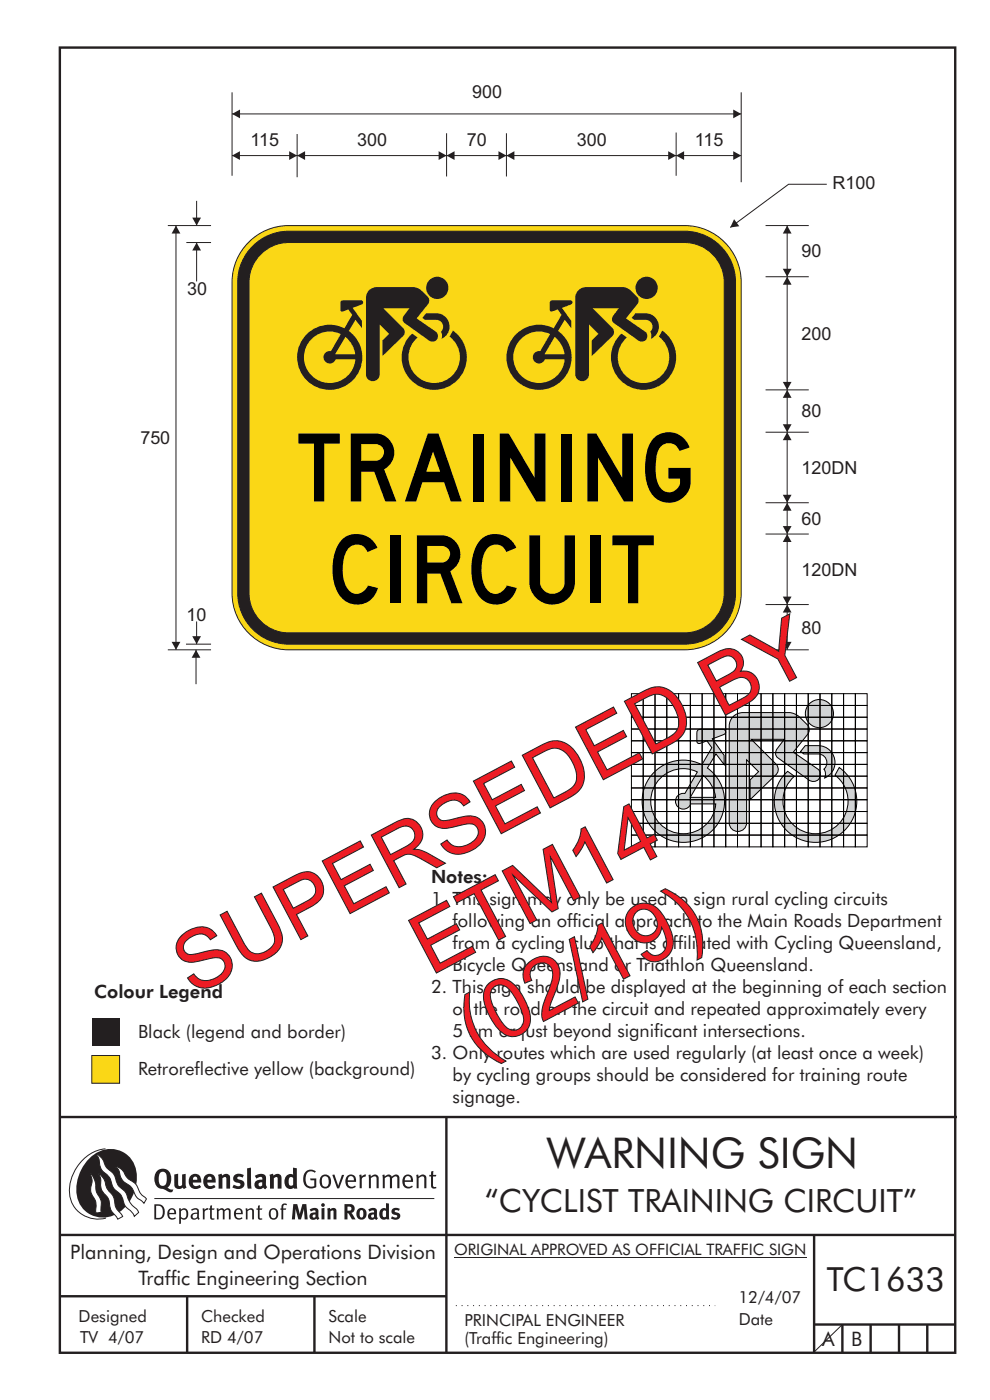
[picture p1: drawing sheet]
<svg xmlns="http://www.w3.org/2000/svg" width="210mm" height="297mm" viewBox="0 0 210 297" stroke-linecap="round" stroke-linejoin="round" font-family="sans-serif">
<g fill="none" stroke="#231f20" stroke-width=".51">
<path d="M12.7 10.1h189.9v276.9h-189.9zM12.7 237h190.3M94.7 236.9v50.1M12.7 262h190M12.7 275h82M39.7 275v12M66.7 275v12M172.7 262v25M172.7 281h30M178.7 281v6M184.7 281v6M190.7 281v6"/>
<path d="M196.7 281v6"/>
</g>
<path d="M96.7 277h55" fill="none" stroke="#231f20" stroke-width=".21" stroke-dasharray=".2 1" stroke-linecap="butt"/>
<path d="M96.3 266.7h74.7" fill="none" stroke="#231f20" stroke-width=".21"/>
<path d="M19.5 223.9h5.9v5.9h-5.9z" fill-rule="evenodd" fill="#ffd520" stroke="#231f20" stroke-width=".21"/>
<g fill="#231f20">
<path d="M19.5 215.9h5.9v5.9h-5.9z" fill-rule="evenodd"/>
<path d="M64.9 248.5a1.61 1.61 0 0 1 2.1 0l-.2 .3a1.17 1.17 0 0 0-1.4-.2 1.17 1.17 0 0 0-.6 1.3 1.42 1.42 0 0 0 1.2 1.8l.7-.1v-1.2h-.8l-.1-.4h1.3v1.8a1.82 1.82 0 0 1-2.2 0 1.82 1.82 0 0 1-.6-2.1l.2-.7z" fill-rule="evenodd"/>
<path d="M68.2 249.4a1.77 1.77 0 0 0 .4 2.7 1.39 1.39 0 0 0 1.4-.5 1.39 1.39 0 0 0 .2-1.5 1.19 1.19 0 0 0-2-.7zM68.5 249.7a.83 .83 0 0 1 1 .1 .83 .83 0 0 1 .2 .9 .75 .75 0 0 1-.6 1.1 .75 .75 0 0 1-.8-.9v-.9z" fill-rule="evenodd"/>
<path d="M70.5 249.2h.4l.8 2.4 .8-2.4h.5l-1.1 2.9h-.4z" fill-rule="evenodd"/>
<path d="M73.6 249.6a1.74 1.74 0 0 0 .5 2.5l.9-.1 .5-.2-.2-.3a.89 .89 0 0 1-1.1 .2 .89 .89 0 0 1-.4-1h1.7a1.15 1.15 0 0 0-.4-1.4 1.15 1.15 0 0 0-1.5 .3zM74 249.7a.67 .67 0 0 1 .8-.1 .67 .67 0 0 1 .3 .8h-1.3z" fill-rule="evenodd"/>
<path d="M76.2 249.3l.4-.1 .1 .4 .5-.4h.5l-.2 .5a.61 .61 0 0 0-.8 .6v1.8h-.4z" fill-rule="evenodd"/>
<path d="M78.1 249.3l.5-.1 .1 .4a.89 .89 0 0 1 .9-.4 .89 .89 0 0 1 .7 .7v2.2h-.4v-2.2l-.1-.2-.3-.1-.8 .3v2.2h-.4z" fill-rule="evenodd"/>
<path d="M81.1 249.3l.4-.1 .1 .4a.83 .83 0 0 1 .8-.4 .83 .83 0 0 1 .7 .4 .86 .86 0 0 1 .9-.4 .86 .86 0 0 1 .7 .7v2.2h-.4l-.1-2.4a.5 .5 0 0 0-.8 .1l-.2 .2v2.1h-.5v-2.3l-.4-.2-.7 .3v2.2h-.4z" fill-rule="evenodd"/>
<path d="M85.7 249.6a1.74 1.74 0 0 0 .5 2.5l.9-.1 .5-.2-.2-.3a.89 .89 0 0 1-1.1 .2 .89 .89 0 0 1-.4-1h1.7a1.15 1.15 0 0 0-.5-1.4 1.15 1.15 0 0 0-1.4 .3zM86 249.7a.67 .67 0 0 1 .9-.1 .67 .67 0 0 1 .3 .8h-1.3z" fill-rule="evenodd"/>
<path d="M88.3 249.3l.4-.1 .1 .4a.89 .89 0 0 1 .9-.4 .89 .89 0 0 1 .7 .7v2.2h-.4v-2.2l-.1-.2-.3-.1-.8 .3v2.2h-.4z" fill-rule="evenodd"/>
<path d="M91.5 248.5l.4-.1v.8h.7l-.2 .4h-.5v2.1l.1 .1h.5l.1 .2a.71 .71 0 0 1-1.2-.5v-1.9h-.3v-.4h.3z" fill-rule="evenodd"/>
<path d="M37 249.2l.8-.2v2a.46 .46 0 0 0 .2 .6 .46 .46 0 0 0 .6-.3v-2.1l.8-.2v2.3l.2 .6-.6 .3-.2-.3a1.03 1.03 0 0 1-1.2 .3 1.03 1.03 0 0 1-.6-1.1z" fill-rule="evenodd"/>
<path d="M40.4 249.4a1.64 1.64 0 0 0 0 2.3 1.64 1.64 0 0 0 2.3 .1l-.4-.5a.78 .78 0 0 1-.9 .3 .78 .78 0 0 1-.5-.7h1.8a1.37 1.37 0 0 0-.6-1.7 1.37 1.37 0 0 0-1.7 .2zM41 249.8a.48 .48 0 0 1 .7-.1 .48 .48 0 0 1 .2 .6h-1z" fill-rule="evenodd"/>
<path d="M43.5 249.4a1.65 1.65 0 0 0-.2 2 1.65 1.65 0 0 0 1.9 .7l.5-.3-.3-.5a.78 .78 0 0 1-.9 .4 .78 .78 0 0 1-.5-.8h1.8a1.37 1.37 0 0 0-.6-1.7 1.37 1.37 0 0 0-1.7 .2zM44.1 249.8a.48 .48 0 0 1 .6-.1 .48 .48 0 0 1 .2 .6h-.9z" fill-rule="evenodd"/>
<path d="M46.3 249.2l.7-.2 .1 .4a.95 .95 0 0 1 1-.3 .95 .95 0 0 1 .7 .8v2.3h-.8v-2.3l-.3-.2-.5 .3v2.2h-.8z" fill-rule="evenodd"/>
<path d="M49.7 249.4a1.73 1.73 0 0 1 2-.1l-.2 .5-.6-.2a.42 .42 0 0 0-.6 .3l.2 .2a1.23 1.23 0 0 1 1.4 1.1 1.47 1.47 0 0 1-2.3 .9l-.3-.2 .3-.6 .7 .3a.47 .47 0 0 0 .7-.3 .87 .87 0 0 0-1-.5l-.4-.2-.1-.4z" fill-rule="evenodd"/>
<path d="M54.1 249.4l.3 .6 .3-.2a.62 .62 0 0 1 .9 .1v.4a1.21 1.21 0 0 0-1.3 .3 1.21 1.21 0 0 0-.2 1.3 1.19 1.19 0 0 0 1.7 0l.5 .4 .4-.5-.3-.3v-1.4a.96 .96 0 0 0-1.3-1.1zM55 250.9l.6-.1v.7a.43 .43 0 0 1-.6 .1 .43 .43 0 0 1 0-.7z" fill-rule="evenodd"/>
<path d="M57.2 249.2l.7-.2 .1 .4a.95 .95 0 0 1 1-.3 .95 .95 0 0 1 .7 .8v2.3h-.8v-2.3l-.3-.2-.5 .3v2.2h-.8z" fill-rule="evenodd"/>
<path d="M62.2 247.7v1.5a1.29 1.29 0 0 0-1.4 .1 1.29 1.29 0 0 0-.5 1.4 1.24 1.24 0 0 0 .5 1.3 1.24 1.24 0 0 0 1.5 0l.1 .2h.7l-.1-4.4zM61.5 249.8l.4-.1 .3 .2v1.4l-.3 .2a.48 .48 0 0 1-.6-.4 1.52 1.52 0 0 1 .2-1.3z" fill-rule="evenodd"/>
<path d="M52.4 247.9l.8-.2 .2 4.5h-.8l-.1-.2z" fill-rule="evenodd"/>
</g>
<path d="M22.4 243.7a9 9 0 0 0-7.4 10.9 6.2 6.2 0 0 0 7.5 3.8M32.7 254.3h59.4" fill="none" stroke="#231f20" stroke-width=".21"/>
<path d="M19.1 245.6a5.7 5.7 0 0 1 6.5-1.4 5.7 5.7 0 0 1 3.4 5.7 8.6 8.6 0 0 1-6.2 8.3 5.7 5.7 0 0 1-6.5-7 9.9 9.9 0 0 1 2.8-5.6z" fill-rule="evenodd" fill="#231f20"/>
<path d="M24.4 247.4a3.1 3.1 0 0 1 2.3 2.1l.8 .8a3.2 3.2 0 0 1 2 2.4l.4 .6 1.2 1-.6 1-.2-.3a3.5 3.5 0 0 1-1.9-2.1 3.8 3.8 0 0 0-2.1-2.2 3.5 3.5 0 0 1-1-2.2zM20.4 244.8a3.4 3.4 0 0 1 1.9 2.4l.7 .9a3.3 3.3 0 0 1 1.7 2.6 4.4 4.4 0 0 0 1.7 2l.3 .3a6.1 6.1 0 0 0 2.5 3.7l.2 .5-.9 .9a6.1 6.1 0 0 0-1.9-2.3l-.4-.7a3.6 3.6 0 0 0-1.9-2.8l-.6-1a3.6 3.6 0 0 0-1.9-2.8 3.7 3.7 0 0 1-.8-2.4zM21 249a3.4 3.4 0 0 1 1.5 2.7l.6 1a3.8 3.8 0 0 1 1.4 3.1l.3 .7 1.2 1.6-1 .5-.5-.7a3.2 3.2 0 0 1-1.3-2.8 4.3 4.3 0 0 0-1.4-2.2 4.7 4.7 0 0 1-.5-3zM19.2 249a5.1 5.1 0 0 1 1.2 3.7l.3 .6a3.1 3.1 0 0 1 .7 3l.1 .9-1.1 .1-.1-.7a3.5 3.5 0 0 0-.9-3.3 3.6 3.6 0 0 1 .1-2.5z" fill-rule="evenodd" fill="#fff" stroke="#231f20" stroke-width=".21"/>
<g fill="#231f20">
<path d="M33.4 248.4a2.51 2.51 0 0 0 .4 3.7l.8 .1a2.78 2.78 0 0 0 2 .7l.2-.6h-.6l-.7-.3a2.56 2.56 0 0 0 0-3.8 1.83 1.83 0 0 0-2.1 .2zM34 248.7a.87 .87 0 0 1 1 .1 .87 .87 0 0 1 .4 .9v.4a1.17 1.17 0 0 1-.9 1.5l-.3-.1a2.38 2.38 0 0 1-.2-2.8z" fill-rule="evenodd"/>
<path d="M33.1 255.8v2.6a1.12 1.12 0 0 0 1.2-.3 1.12 1.12 0 0 0 .2-1.2l-.1-.5-.3-.5zM32.7 255.5h1.1a1.67 1.67 0 0 1 1.2 1.6 1.67 1.67 0 0 1-1.3 1.6h-1zM36.1 256.8l-.2 .5h1.1a.55 .55 0 0 0-.3-.6 .55 .55 0 0 0-.6 .1zM35.8 256.6a.95 .95 0 0 1 1.2-.1 .95 .95 0 0 1 .4 1.1h-1.5a.72 .72 0 0 0 .4 .8 .72 .72 0 0 0 .9-.2l.1 .3a1.15 1.15 0 0 1-1.5 0 1.15 1.15 0 0 1-.2-1.5zM38.4 257v1.1a.7 .7 0 0 0 .9 .2 .7 .7 0 0 0 .2-.9 .61 .61 0 0 0-.4-.7 .61 .61 0 0 0-.7 .3zM38 256.4l.3-.1 .1 .4a.95 .95 0 0 1 1.2-.2 .95 .95 0 0 1 .3 1.2 .92 .92 0 0 1-.5 .9 .92 .92 0 0 1-1-.1v1.1l-.4 .1zM40.9 257.7a.5 .5 0 0 0 .2 .8 .5 .5 0 0 0 .7-.4v-.6zM40.5 256.6a1 1 0 0 1 1.7 .3v1.4l.2 .2-.2 .3-.3-.4a.78 .78 0 0 1-1.4 0 .78 .78 0 0 1 .8-1.1h.5a.58 .58 0 0 0-.3-.7 .58 .58 0 0 0-.7 .2zM43 256.4l.3-.1 .1 .4 .3-.3 .5-.1-.2 .4a.52 .52 0 0 0-.6 .5v1.5h-.4zM44.6 255.8l.4-.1-.1 .7h.6l-.1 .2h-.5v1.5a.35 .35 0 0 0 .6 .3v.3a.57 .57 0 0 1-.6 0 .57 .57 0 0 1-.3-.5v-1.6h-.3v-.2h.3zM45.9 256.4l.4-.1 .1 .4 .2-.2a.64 .64 0 0 1 1 .2 .7 .7 0 0 1 .8-.4 .7 .7 0 0 1 .5 .6v1.8h-.4v-1.7l-.2-.4-.7 .4v1.7h-.3v-1.7a.38 .38 0 0 0-.3-.4 .38 .38 0 0 0-.5 .2l-.1 .2v1.7h-.4zM50.2 256.8l-.2 .5h1.1a.55 .55 0 0 0-.2-.6 .55 .55 0 0 0-.7 .1zM49.9 256.6a.95 .95 0 0 1 1.2-.1 .95 .95 0 0 1 .4 1.1h-1.5a.72 .72 0 0 0 .4 .8 .72 .72 0 0 0 .9-.2l.1 .3a1.15 1.15 0 0 1-1.5 0 1.15 1.15 0 0 1-.2-1.5zM52.1 256.4l.3-.1 .1 .4a.72 .72 0 0 1 .8-.4 .72 .72 0 0 1 .6 .6v1.8h-.4v-1.6a.45 .45 0 0 0-.3-.5 .45 .45 0 0 0-.5 .2l-.2 .2v1.7h-.3zM54.7 255.8l.4-.1v.7h.6l-.1 .2h-.5v1.5a.35 .35 0 0 0 .5 .3v.3a.57 .57 0 0 1-.6 0 .57 .57 0 0 1-.3-.5v-1.6h-.3v-.2h.3zM57.6 256.7l-.2 .8a.65 .65 0 0 0 .3 .8 .65 .65 0 0 0 .8-.2l.1-.1a.93 .93 0 0 0-.7-1.4zM57.3 256.6a1.12 1.12 0 0 1 1.4 0 1.12 1.12 0 0 1 .2 1.5 1.01 1.01 0 0 1-1.2 .6 1.01 1.01 0 0 1-.7-1.2zM59.9 255.5l.5-.2 .5 .1-.2 .3-.3-.1-.3 .2v.6h.6l-.1 .2h-.5v2.1h-.4v-2.1h-.2v-.2h.2zM62.2 255.4l-.3 3.3h.7l.1-2.3 .6 2.3h.5l.7-2.3 .1 2.3h.7l-.3-3.3h-.9l-.5 2.2-.5-2.2zM65.7 256.6l.3 .4a.51 .51 0 0 1 .5-.3 .51 .51 0 0 1 .4 .4v.1a.88 .88 0 0 0-1.1 .3 .88 .88 0 0 0 .2 1.2 .9 .9 0 0 0 1.1-.2l.3 .3 .4-.4-.3-.3v-1a.87 .87 0 0 0-.4-.9 .87 .87 0 0 0-1 .2zM66.4 257.7l.5-.1v.6l-.1 .1h-.3l-.2-.2zM68.2 256.3v2.4h.6v-2.5zM68.1 255.6a.4 .4 0 0 0 .8 0 .4 .4 0 0 0-.8 0zM69.4 256.4l.1 2.3h.6v-1.7a.33 .33 0 0 1 .4-.2 .33 .33 0 0 1 .2 .3v1.6h.7v-1.8a.75 .75 0 0 0-.6-.6 .75 .75 0 0 0-.8 .2v-.3zM73.1 255.4v3.3h.6v-1.4l.3 .3 .7 1.1h.7l-.9-1.4a.94 .94 0 0 0 .7-1 .94 .94 0 0 0-.9-.9zM73.7 256a.51 .51 0 0 1 .7 .1 .51 .51 0 0 1-.1 .7h-.6zM75.9 256.6a1.19 1.19 0 0 0-.1 1.7 1.19 1.19 0 0 0 1.7 0 1.19 1.19 0 0 0 0-1.6 1.19 1.19 0 0 0-1.6-.1zM76.5 256.8l.2-.1a.99 .99 0 0 1 0 1.6 1.06 1.06 0 0 1-.2-1.5zM78.1 256.6l.3 .4a.51 .51 0 0 1 .5-.3 .51 .51 0 0 1 .4 .4v.1a.88 .88 0 0 0-1.1 .3 .88 .88 0 0 0 .2 1.2 .9 .9 0 0 0 1.1-.2l.3 .3 .4-.4-.2-.3v-1a.87 .87 0 0 0-.5-.9 .87 .87 0 0 0-1 .2zM78.9 257.7l.4-.1v.6l-.1 .1h-.3l-.2-.2zM81.9 255.2v1.2a1.2 1.2 0 0 0-1.4 .6 1.2 1.2 0 0 0 .2 1.4l.5 .3 .8-.1v.1h.6l-.1-3.4zM81.4 256.8l.5 .1-.1 1.2a.46 .46 0 0 1-.5 0 .46 .46 0 0 1-.2-.6zM83.3 256.4a.79 .79 0 0 0-.2 1 .79 .79 0 0 0 1 .4 .33 .33 0 0 1 0 .5 .33 .33 0 0 1-.5-.1l-.5-.2-.2 .5a1.15 1.15 0 0 0 1.2 .3 1.15 1.15 0 0 0 .8-1 1.49 1.49 0 0 0-1.2-.8 .4 .4 0 0 1 .3-.3 .4 .4 0 0 1 .4 .1l.2 .1 .2-.4a1.47 1.47 0 0 0-1.5-.1z" fill-rule="evenodd"/>
</g>
<g fill="#d1d3d4" stroke="#000" stroke-width=".21">
<path d="M170.8 158.2a6.4 6.4 0 0 1 4.8 .6 3.6 3.6 0 0 1-.7 6.2l.2-.3a1.72 1.72 0 0 0-.3-1.5 1.83 1.83 0 0 0 .5-2.1 1.83 1.83 0 0 0-1.7-1.1h-3.1l-.7-.6z" fill-rule="evenodd"/>
<path d="M138.8 163.8a8.6 8.6 0 0 1 10.1-1.6l2.1-3.6-1.1-1.5-.9 .4a.76 .76 0 0 1-1.1 0l-.1-1.6a.85 .85 0 0 1 .1-.9 .85 .85 0 0 1 .9-.3h4.6a.57 .57 0 0 1 .4 .9l-2.7 1.1 2.5 3.5v2l-1.7-2.3-1.8 3a8.7 8.7 0 0 1 1.6 12.6 8.7 8.7 0 0 1-12.6 1 8.7 8.7 0 0 1-.3-12.7zM140.4 164.8a6.9 6.9 0 0 0 1.4 11.3 6.9 6.9 0 0 0 10-5.6h-5.3a1.67 1.67 0 0 1-2 1.1 1.67 1.67 0 0 1-1.2-2.1 1.67 1.67 0 0 1 2-1.2l2.6-4.5a6.8 6.8 0 0 0-7.5 1zM149.2 164.5l-2.8 4.7h5.4a7.3 7.3 0 0 0-2.6-4.7z" fill-rule="evenodd"/>
<path d="M166.5 164.2l.6-.6 1.4 1.1a6.9 6.9 0 0 0-.5 10.1 6.9 6.9 0 0 0 10.2-.3 6.9 6.9 0 0 0-1.1-10.1l.9-1.6a8.7 8.7 0 0 1 2 12.5 8.7 8.7 0 0 1-12.5 1.4 8.7 8.7 0 0 1-1-12.5z" fill-rule="evenodd"/>
<path d="M155.7 151.8l1.2-.5 .6-.1h10.3l1.4 .6 2.2 2.1a1.55 1.55 0 0 1-.1 1.9l-3 3.8 5.3 3.6a1.51 1.51 0 0 1 .1 2.1 1.51 1.51 0 0 1-2.1 .2l-6.6-4.7a1.31 1.31 0 0 1-.2-2l1.6-2h-7.1l5.4 5.4a1.57 1.57 0 0 1-.3 2.3l-5.3 5.1v-4.2l1.8-1.7-2.5-2.5v13.3a1.84 1.84 0 0 1-1.9 1.9 1.84 1.84 0 0 1-1.8-1.9v-19.1a3.7 3.7 0 0 1 1-3.6z" fill-rule="evenodd"/>
<circle cx="173.8" cy="151.4" r="2.98"/>
</g>
<g fill="none" stroke="#000" stroke-width=".21">
<path d="M133.9 147.2h2.5v2.5h-2.5zM133.9 149.7h2.5v2.5h-2.5zM133.9 152.2h2.5v2.5h-2.5zM133.9 154.7h2.5v2.5h-2.5zM133.9 157.2h2.5v2.5h-2.5zM133.9 159.7h2.5v2.5h-2.5zM136.4 147.2h2.5v2.5h-2.5zM136.4 149.7h2.5v2.5h-2.5zM136.4 152.2h2.5v2.5h-2.5zM136.4 154.7h2.5v2.5h-2.5zM136.4 157.2h2.5v2.5h-2.5zM136.4 159.7h2.5v2.5h-2.5z"/>
<path d="M138.9 147.2h2.5v2.5h-2.5zM138.9 149.7h2.5v2.5h-2.5zM138.9 152.2h2.5v2.5h-2.5zM138.9 154.7h2.5v2.5h-2.5zM138.9 157.2h2.5v2.5h-2.5zM138.9 159.7h2.5v2.5h-2.5zM141.4 147.2h2.5v2.5h-2.5zM141.4 149.7h2.5v2.5h-2.5zM141.4 152.2h2.5v2.5h-2.5zM141.4 154.7h2.5v2.5h-2.5zM141.4 157.2h2.5v2.5h-2.5zM141.4 159.7h2.5v2.5h-2.5z"/>
<path d="M143.9 147.2h2.5v2.5h-2.5zM143.9 149.7h2.5v2.5h-2.5zM143.9 152.2h2.5v2.5h-2.5zM143.9 154.7h2.5v2.5h-2.5zM143.9 157.2h2.5v2.5h-2.5zM143.9 159.7h2.5v2.5h-2.5zM146.4 147.2h2.5v2.5h-2.5zM146.4 149.7h2.5v2.5h-2.5zM146.4 152.2h2.5v2.5h-2.5zM146.4 154.7h2.5v2.5h-2.5zM146.4 157.2h2.5v2.5h-2.5zM146.4 159.7h2.5v2.5h-2.5z"/>
<path d="M148.9 147.2h2.5v2.5h-2.5zM148.9 149.7h2.5v2.5h-2.5zM148.9 152.2h2.5v2.5h-2.5zM148.9 154.7h2.5v2.5h-2.5zM148.9 157.2h2.5v2.5h-2.5zM148.9 159.7h2.5v2.5h-2.5zM151.4 147.2h2.5v2.5h-2.5zM151.4 149.7h2.5v2.5h-2.5zM151.4 152.2h2.5v2.5h-2.5zM151.4 154.7h2.5v2.5h-2.5zM151.4 157.2h2.5v2.5h-2.5zM151.4 159.7h2.5v2.5h-2.5z"/>
<path d="M153.9 147.2h2.5v2.5h-2.5zM153.9 149.7h2.5v2.5h-2.5zM153.9 152.2h2.5v2.5h-2.5zM153.9 154.7h2.5v2.5h-2.5zM153.9 157.2h2.5v2.5h-2.5zM153.9 159.7h2.5v2.5h-2.5zM156.4 147.2h2.5v2.5h-2.5zM156.4 149.7h2.5v2.5h-2.5zM156.4 152.2h2.5v2.5h-2.5zM156.4 154.7h2.5v2.5h-2.5zM156.4 157.2h2.5v2.5h-2.5zM156.4 159.7h2.5v2.5h-2.5z"/>
<path d="M158.9 147.2h2.5v2.5h-2.5zM158.9 149.7h2.5v2.5h-2.5zM158.9 152.2h2.5v2.5h-2.5zM158.9 154.7h2.5v2.5h-2.5zM158.9 157.2h2.5v2.5h-2.5zM158.9 159.7h2.5v2.5h-2.5zM161.4 147.2h2.5v2.5h-2.5zM161.4 149.7h2.5v2.5h-2.5zM161.4 152.2h2.5v2.5h-2.5zM161.4 154.7h2.5v2.5h-2.5zM161.4 157.2h2.5v2.5h-2.5zM161.4 159.7h2.5v2.5h-2.5z"/>
<path d="M163.9 147.2h2.5v2.5h-2.5zM163.9 149.7h2.5v2.5h-2.5zM163.9 152.2h2.5v2.5h-2.5zM163.9 154.7h2.5v2.5h-2.5zM163.9 157.2h2.5v2.5h-2.5zM163.9 159.7h2.5v2.5h-2.5zM166.4 147.2h2.5v2.5h-2.5zM166.4 149.7h2.5v2.5h-2.5zM166.4 152.2h2.5v2.5h-2.5zM166.4 154.7h2.5v2.5h-2.5zM166.4 157.2h2.5v2.5h-2.5zM166.4 159.7h2.5v2.5h-2.5z"/>
<path d="M168.9 147.2h2.5v2.5h-2.5zM168.9 149.7h2.5v2.5h-2.5zM168.9 152.2h2.5v2.5h-2.5zM168.9 154.7h2.5v2.5h-2.5zM168.9 157.2h2.5v2.5h-2.5zM168.9 159.7h2.5v2.5h-2.5zM171.4 147.2h2.5v2.5h-2.5zM171.4 149.7h2.5v2.5h-2.5zM171.4 152.2h2.5v2.5h-2.5zM171.4 154.7h2.5v2.5h-2.5zM171.4 157.2h2.5v2.5h-2.5zM171.4 159.7h2.5v2.5h-2.5z"/>
<path d="M173.9 147.2h2.5v2.5h-2.5zM173.9 149.7h2.5v2.5h-2.5zM173.9 152.2h2.5v2.5h-2.5zM173.9 154.7h2.5v2.5h-2.5zM173.9 157.2h2.5v2.5h-2.5zM173.9 159.7h2.5v2.5h-2.5zM176.4 147.2h2.5v2.5h-2.5zM176.4 149.7h2.5v2.5h-2.5zM176.4 152.2h2.5v2.5h-2.5zM176.4 154.7h2.5v2.5h-2.5zM176.4 157.2h2.5v2.5h-2.5zM176.4 159.7h2.5v2.5h-2.5z"/>
<path d="M178.9 147.2h2.5v2.5h-2.5zM178.9 149.7h2.5v2.5h-2.5zM178.9 152.2h2.5v2.5h-2.5zM178.9 154.7h2.5v2.5h-2.5zM178.9 157.2h2.5v2.5h-2.5zM178.9 159.7h2.5v2.5h-2.5zM181.4 147.2h2.5v2.5h-2.5zM181.4 149.7h2.5v2.5h-2.5zM181.4 152.2h2.5v2.5h-2.5zM181.4 154.7h2.5v2.5h-2.5zM181.4 157.2h2.5v2.5h-2.5zM181.4 159.7h2.5v2.5h-2.5z"/>
<path d="M133.9 162.2h2.5v2.5h-2.5zM133.9 164.7h2.5v2.5h-2.5zM133.9 167.2h2.5v2.5h-2.5zM133.9 169.7h2.5v2.5h-2.5zM133.9 172.2h2.5v2.5h-2.5zM133.9 174.7h2.5v2.5h-2.5zM133.9 177.2h2.5v2.5h-2.5zM136.4 162.2h2.5v2.5h-2.5zM136.4 164.7h2.5v2.5h-2.5zM136.4 167.2h2.5v2.5h-2.5zM136.4 169.7h2.5v2.5h-2.5zM136.4 172.2h2.5v2.5h-2.5z"/>
<path d="M136.4 174.7h2.5v2.5h-2.5zM136.4 177.2h2.5v2.5h-2.5zM138.9 162.2h2.5v2.5h-2.5zM138.9 164.7h2.5v2.5h-2.5zM138.9 167.2h2.5v2.5h-2.5zM138.9 169.7h2.5v2.5h-2.5zM138.9 172.2h2.5v2.5h-2.5zM138.9 174.7h2.5v2.5h-2.5zM138.9 177.2h2.5v2.5h-2.5zM141.4 162.2h2.5v2.5h-2.5zM141.4 164.7h2.5v2.5h-2.5zM141.4 167.2h2.5v2.5h-2.5z"/>
<path d="M141.4 169.7h2.5v2.5h-2.5zM141.4 172.2h2.5v2.5h-2.5zM141.4 174.7h2.5v2.5h-2.5zM141.4 177.2h2.5v2.5h-2.5zM143.9 162.2h2.5v2.5h-2.5zM143.9 164.7h2.5v2.5h-2.5zM143.9 167.2h2.5v2.5h-2.5zM143.9 169.7h2.5v2.5h-2.5zM143.9 172.2h2.5v2.5h-2.5zM143.9 174.7h2.5v2.5h-2.5zM143.9 177.2h2.5v2.5h-2.5zM146.4 162.2h2.5v2.5h-2.5z"/>
<path d="M146.4 164.7h2.5v2.5h-2.5zM146.4 167.2h2.5v2.5h-2.5zM146.4 169.7h2.5v2.5h-2.5zM146.4 172.2h2.5v2.5h-2.5zM146.4 174.7h2.5v2.5h-2.5zM146.4 177.2h2.5v2.5h-2.5zM148.9 162.2h2.5v2.5h-2.5zM148.9 164.7h2.5v2.5h-2.5zM148.9 167.2h2.5v2.5h-2.5zM148.9 169.7h2.5v2.5h-2.5zM148.9 172.2h2.5v2.5h-2.5zM148.9 174.7h2.5v2.5h-2.5z"/>
<path d="M148.9 177.2h2.5v2.5h-2.5zM151.4 162.2h2.5v2.5h-2.5zM151.4 164.7h2.5v2.5h-2.5zM151.4 167.2h2.5v2.5h-2.5zM151.4 169.7h2.5v2.5h-2.5zM151.4 172.2h2.5v2.5h-2.5zM151.4 174.7h2.5v2.5h-2.5zM151.4 177.2h2.5v2.5h-2.5zM153.9 162.2h2.5v2.5h-2.5zM153.9 164.7h2.5v2.5h-2.5zM153.9 167.2h2.5v2.5h-2.5zM153.9 169.7h2.5v2.5h-2.5z"/>
<path d="M153.9 172.2h2.5v2.5h-2.5zM153.9 174.7h2.5v2.5h-2.5zM153.9 177.2h2.5v2.5h-2.5zM156.4 162.2h2.5v2.5h-2.5zM156.4 164.7h2.5v2.5h-2.5zM156.4 167.2h2.5v2.5h-2.5zM156.4 169.7h2.5v2.5h-2.5zM156.4 172.2h2.5v2.5h-2.5zM156.4 174.7h2.5v2.5h-2.5zM156.4 177.2h2.5v2.5h-2.5zM158.9 162.2h2.5v2.5h-2.5zM158.9 164.7h2.5v2.5h-2.5z"/>
<path d="M158.9 167.2h2.5v2.5h-2.5zM158.9 169.7h2.5v2.5h-2.5zM158.9 172.2h2.5v2.5h-2.5zM158.9 174.7h2.5v2.5h-2.5zM158.9 177.2h2.5v2.5h-2.5zM161.4 162.2h2.5v2.5h-2.5zM161.4 164.7h2.5v2.5h-2.5zM161.4 167.2h2.5v2.5h-2.5zM161.4 169.7h2.5v2.5h-2.5zM161.4 172.2h2.5v2.5h-2.5zM161.4 174.7h2.5v2.5h-2.5zM161.4 177.2h2.5v2.5h-2.5z"/>
<path d="M163.9 162.2h2.5v2.5h-2.5zM163.9 164.7h2.5v2.5h-2.5zM163.9 167.2h2.5v2.5h-2.5zM163.9 169.7h2.5v2.5h-2.5zM163.9 172.2h2.5v2.5h-2.5zM163.9 174.7h2.5v2.5h-2.5zM163.9 177.2h2.5v2.5h-2.5zM166.4 162.2h2.5v2.5h-2.5zM166.4 164.7h2.5v2.5h-2.5zM166.4 167.2h2.5v2.5h-2.5zM166.4 169.7h2.5v2.5h-2.5zM166.4 172.2h2.5v2.5h-2.5z"/>
<path d="M166.4 174.7h2.5v2.5h-2.5zM166.4 177.2h2.5v2.5h-2.5zM168.9 162.2h2.5v2.5h-2.5zM168.9 164.7h2.5v2.5h-2.5zM168.9 167.2h2.5v2.5h-2.5zM168.9 169.7h2.5v2.5h-2.5zM168.9 172.2h2.5v2.5h-2.5zM168.9 174.7h2.5v2.5h-2.5zM168.9 177.2h2.5v2.5h-2.5zM171.4 162.2h2.5v2.5h-2.5zM171.4 164.7h2.5v2.5h-2.5zM171.4 167.2h2.5v2.5h-2.5z"/>
<path d="M171.4 169.7h2.5v2.5h-2.5zM171.4 172.2h2.5v2.5h-2.5zM171.4 174.7h2.5v2.5h-2.5zM171.4 177.2h2.5v2.5h-2.5zM173.9 162.2h2.5v2.5h-2.5zM173.9 164.7h2.5v2.5h-2.5zM173.9 167.2h2.5v2.5h-2.5zM173.9 169.7h2.5v2.5h-2.5zM173.9 172.2h2.5v2.5h-2.5zM173.9 174.7h2.5v2.5h-2.5zM173.9 177.2h2.5v2.5h-2.5zM176.4 162.2h2.5v2.5h-2.5z"/>
<path d="M176.4 164.7h2.5v2.5h-2.5zM176.4 167.2h2.5v2.5h-2.5zM176.4 169.7h2.5v2.5h-2.5zM176.4 172.2h2.5v2.5h-2.5zM176.4 174.7h2.5v2.5h-2.5zM176.4 177.2h2.5v2.5h-2.5zM178.9 162.2h2.5v2.5h-2.5zM178.9 164.7h2.5v2.5h-2.5zM178.9 167.2h2.5v2.5h-2.5zM178.9 169.7h2.5v2.5h-2.5zM178.9 172.2h2.5v2.5h-2.5zM178.9 174.7h2.5v2.5h-2.5z"/>
<path d="M178.9 177.2h2.5v2.5h-2.5zM181.4 162.2h2.5v2.5h-2.5zM181.4 164.7h2.5v2.5h-2.5zM181.4 167.2h2.5v2.5h-2.5zM181.4 169.7h2.5v2.5h-2.5zM181.4 172.2h2.5v2.5h-2.5zM181.4 174.7h2.5v2.5h-2.5zM181.4 177.2h2.5v2.5h-2.5z"/>
</g>
<path d="M52.7 51.4a12 12 0 0 1 8.5-3.5h84a12 12 0 0 1 12 12v66a12 12 0 0 1-12 12h-84a12 12 0 0 1-12-12v-66a12 12 0 0 1 3.5-8.5z" fill-rule="evenodd" fill="#fad716" stroke="#231f20" stroke-width=".21"/>
<path d="M53.2 52.7a10.8 10.8 0 0 1 8-3.6h84a10.8 10.8 0 0 1 10.8 10.8v66a10.8 10.8 0 0 1-10.8 10.8h-84a10.8 10.8 0 0 1-10.8-10.8v-66a10.8 10.8 0 0 1 2.8-7.2z" fill-rule="evenodd" fill="#231f20" stroke="#231f20" stroke-width=".21"/>
<path d="M55.3 53.9a8.4 8.4 0 0 1 5.9-2.4h84a8.4 8.4 0 0 1 8.4 8.4v66a8.4 8.4 0 0 1-8.4 8.4h-84a8.4 8.4 0 0 1-8.4-8.4v-66a8.4 8.4 0 0 1 2.5-6z" fill-rule="evenodd" fill="#fad716" stroke="#231f20" stroke-width=".21"/>
<g fill="#000">
<path d="M63.3 92h8.8v2.1h-3.3v12.3h-2.2v-12.3h-3.3zM106 92h1.9l5.5 9.4v-9.4h2.3v14.4h-2l-5.4-9.3v9.3h-2.3zM124.6 92h1.9l5.5 9.4v-9.4h2.3v14.4h-2l-5.4-9.3v9.3h-2.3zM138.9 92.7a4.7 4.7 0 0 1 7.4 2.2l-2.1 .8a2.48 2.48 0 0 0-2.8-1.7 2.48 2.48 0 0 0-2.1 2.4 10.4 10.4 0 0 0 .7 7 2.36 2.36 0 0 0 2.9 .8 2.36 2.36 0 0 0 1.4-2.7h-2.5v-2.2h4.7v3a4.6 4.6 0 0 1-4.2 4.3 4.6 4.6 0 0 1-4.9-3.4 13.5 13.5 0 0 1 .5-9.2zM72.4 114.6a4.8 4.8 0 0 1 7.7 1.6l-2.1 .9a2.47 2.47 0 0 0-2.6-1.6 2.47 2.47 0 0 0-2.2 2.1 8.7 8.7 0 0 0 .7 7.6 2.43 2.43 0 0 0 4.1-1l2.2 .5a4.6 4.6 0 0 1-4.2 3.6 4.6 4.6 0 0 1-4.6-3 11.7 11.7 0 0 1 .5-10.1zM100.4 92h2.3v14.4h-2.3zM101.8 114.6a4.8 4.8 0 0 1 7.7 1.6l-2.1 .9a2.47 2.47 0 0 0-2.5-1.6 2.47 2.47 0 0 0-2.2 2.1 8.7 8.7 0 0 0 .7 7.6 2.43 2.43 0 0 0 4.1-1l2.1 .5a4.6 4.6 0 0 1-4.2 3.6 4.6 4.6 0 0 1-4.5-3 11.7 11.7 0 0 1 .5-10.1zM119 92h2.3v14.4h-2.3zM129.9 113.6h8.8v2.1h-3.3v12.3h-2.2v-12.3h-3.3zM82.8 113.6h2.3v14.4h-2.3zM112.3 113.6h2.3v9.9a2.6 2.6 0 0 0 2.5 2.5 2.6 2.6 0 0 0 2.6-2.3v-10.1h2.3v9.8a4.8 4.8 0 0 1-4.8 4.9 4.8 4.8 0 0 1-4.9-4.8zM125.3 113.6h2.3v14.4h-2.3z"/>
<path d="M76.6 94.2h3a1.77 1.77 0 0 1 1.9 1.7 1.77 1.77 0 0 1-1.8 1.9h-3.1zM74.4 92v14.4h2.2v-6.3h2.8l2.3 6.3h2.4l-2.6-6.8a4 4 0 0 0 2-4.5 4 4 0 0 0-3.7-3.1z"/>
<path d="M90.8 92h2.2l4.9 14.4h-2.3l-1.4-4.1h-4.6l-1.3 4.1h-2.4zM91.9 95.8l-1.5 4.3h3z"/>
<path d="M90.6 115.8h3.1a1.77 1.77 0 0 1 1.8 1.7 1.77 1.77 0 0 1-1.8 1.9h-3.1zM88.4 113.6v14.4h2.2v-6.3h2.8l2.3 6.3h2.4l-2.6-6.8a4 4 0 0 0 2.1-4.5 4 4 0 0 0-3.8-3.1z"/>
</g>
<g fill="#231f20">
<path d="M134.8 66.5a4.7 4.7 0 0 1 3.9 .6 2.83 2.83 0 0 1-.6 4.8 1.51 1.51 0 0 0-.2-1.5 1.45 1.45 0 0 0 .4-1.6 1.45 1.45 0 0 0-1.3-.9h-2.5l-.5-.5z" fill-rule="evenodd"/>
<path d="M109.1 71.3a6.8 6.8 0 0 1 8.3-1.6l1.7-2.9-.8-1.2-.8 .3a.6 .6 0 0 1-.8 0l-.1-1.6 .3-.6h4.1l.4 .4a1.09 1.09 0 0 1-1 .8l-1.2 .4 2 2.8v1.5l-1.4-1.8-1.4 2.4a6.9 6.9 0 0 1 1.4 9.8 6.9 6.9 0 0 1-9.9 1.1 6.9 6.9 0 0 1-.8-9.8zM110.5 71.9a5.5 5.5 0 0 0 1.5 8.8 5.5 5.5 0 0 0 7.8-4.5h-4.2a1.32 1.32 0 0 1-1.7 .8 1.32 1.32 0 0 1-.8-1.5 1.32 1.32 0 0 1 1.5-1l2.1-3.6a5.4 5.4 0 0 0-6.2 1zM117.7 71.5l-2.2 3.6h4.3l-.6-1.7-.7-1.1z" fill-rule="evenodd"/>
<path d="M131.4 71.2l.4-.4 1.2 .8a5.5 5.5 0 0 0-.4 8 5.5 5.5 0 0 0 8-.2 5.5 5.5 0 0 0-.8-8l.7-1.3a6.9 6.9 0 0 1 1.5 9.9 6.9 6.9 0 0 1-9.8 1.2 6.9 6.9 0 0 1-.8-10z" fill-rule="evenodd"/>
<path d="M122.7 61.6l1-.6 .6-.1h8.1l1.1 .5 1.7 1.7a1.24 1.24 0 0 1 0 1.4l-2.4 3.1 4.2 2.8a1.19 1.19 0 0 1 0 1.7 1.19 1.19 0 0 1-1.6 .1l-5.2-3.7a1.04 1.04 0 0 1-.1-1.5l1.2-1.6h-5.6l4.3 4.2a1.25 1.25 0 0 1-.3 1.9l-4.2 4v-3.3l1.4-1.4-2-2v10.6a1.46 1.46 0 0 1-1.4 1.5 1.46 1.46 0 0 1-1.5-1.5v-13.9a6.6 6.6 0 0 1 .3-3.5z" fill-rule="evenodd"/>
<path d="M90.4 66.5a4.7 4.7 0 0 1 3.9 .6 2.83 2.83 0 0 1-.6 4.8 1.51 1.51 0 0 0-.2-1.5 1.45 1.45 0 0 0 .4-1.6 1.45 1.45 0 0 0-1.3-.9h-2.5l-.5-.5z" fill-rule="evenodd"/>
<path d="M64.7 71.3a6.8 6.8 0 0 1 8.3-1.6l1.7-2.9-.8-1.2-.8 .3a.6 .6 0 0 1-.8 0l-.1-1.6 .3-.6h4.1l.4 .4a1.09 1.09 0 0 1-1 .8l-1.2 .4 2 2.8v1.5l-1.4-1.8-1.4 2.4a6.9 6.9 0 0 1 1.4 9.8 6.9 6.9 0 0 1-9.9 1.1 6.9 6.9 0 0 1-.8-9.8zM66.1 71.9a5.5 5.5 0 0 0 1.5 8.8 5.5 5.5 0 0 0 7.8-4.5h-4.2a1.32 1.32 0 0 1-1.7 .8 1.32 1.32 0 0 1-.8-1.5 1.32 1.32 0 0 1 1.5-1l2.1-3.6a5.4 5.4 0 0 0-6.2 1zM73.3 71.5l-2.2 3.6h4.3l-.6-1.7-.7-1.1z" fill-rule="evenodd"/>
<path d="M87 71.2l.4-.4 1.2 .8a5.5 5.5 0 0 0-.4 8 5.5 5.5 0 0 0 8-.2 5.5 5.5 0 0 0-.8-8l.7-1.3a6.9 6.9 0 0 1 1.5 9.9 6.9 6.9 0 0 1-9.8 1.2 6.9 6.9 0 0 1-.8-10z" fill-rule="evenodd"/>
<path d="M78.3 61.6l1-.6 .6-.1h8.1l1.1 .5 1.7 1.7a1.24 1.24 0 0 1 0 1.4l-2.4 3.1 4.2 2.8a1.19 1.19 0 0 1 0 1.7 1.19 1.19 0 0 1-1.6 .1l-5.2-3.7a1.04 1.04 0 0 1-.1-1.5l1.2-1.6h-5.6l4.3 4.2a1.25 1.25 0 0 1-.3 1.9l-4.2 4v-3.3l1.4-1.4-2-2v10.6a1.46 1.46 0 0 1-1.4 1.5 1.46 1.46 0 0 1-1.5-1.5v-13.9a6.6 6.6 0 0 1 .3-3.5z" fill-rule="evenodd"/>
<circle cx="137.2" cy="61.1" r="2.36"/>
<circle cx="92.8" cy="61.1" r="2.36"/>
</g>
<path d="M49.2 24.2h108M162.4 58.7h9.2M162.4 82.7h9.2M162.4 91.7h9.2M162.4 106.7h9.2M162.4 113.3h9.2M162.4 128.3h9.2" fill="none" stroke="#231f20" stroke-width=".21"/>
<g fill="#231f20">
<path d="M49.2 24.2l1.7-1v1.9z"/>
<path d="M155.5 23.2l1.7 1-1.7 .9z"/>
</g>
<path d="M49.2 33h13.8" fill="none" stroke="#231f20" stroke-width=".21"/>
<g fill="#231f20">
<path d="M49.2 33l1.7-.9v1.8z"/>
<path d="M61.3 32.1l1.7 .9-1.7 .9z"/>
</g>
<path d="M167 47.9v10.8" fill="none" stroke="#231f20" stroke-width=".21"/>
<g fill="#231f20">
<path d="M167 47.9l.9 1.6h-1.9z"/>
<path d="M166 57h1.9l-.9 1.7z"/>
</g>
<path d="M49.2 19.6v17.7M157.2 19.6v19.1M63 28.4v9.2M162.4 47.9h9.2M167 58.7v24M162.4 137.9h9.2" fill="none" stroke="#231f20" stroke-width=".21"/>
<g fill="#231f20">
<path d="M166 81h1.9l-.9 1.7z"/>
<path d="M167 58.7l.9 1.7h-1.9z"/>
</g>
<path d="M167 82.7v9" fill="none" stroke="#231f20" stroke-width=".21"/>
<g fill="#231f20">
<path d="M167 82.7l.9 1.7h-1.9z"/>
<path d="M166 90h1.9l-.9 1.7z"/>
</g>
<path d="M167 91.7v15" fill="none" stroke="#231f20" stroke-width=".21"/>
<g fill="#231f20">
<path d="M166 105h1.9l-.9 1.7z"/>
<path d="M167 91.7l.9 1.7h-1.9z"/>
</g>
<path d="M167 106.7v6.6" fill="none" stroke="#231f20" stroke-width=".21"/>
<g fill="#231f20">
<path d="M167 106.7l.9 1.6h-1.9z"/>
<path d="M166 111.6h1.9l-.9 1.7z"/>
</g>
<path d="M167 113.3v15" fill="none" stroke="#231f20" stroke-width=".21"/>
<g fill="#231f20">
<path d="M166 126.6h1.9l-.9 1.7z"/>
<path d="M167 113.3l.9 1.7h-1.9z"/>
</g>
<path d="M167 128.3v9.6" fill="none" stroke="#231f20" stroke-width=".21"/>
<g fill="#231f20">
<path d="M167 128.3l.9 1.6h-1.9z"/>
<path d="M166 136.2h1.9l-.9 1.7z"/>
</g>
<path d="M63 33h31.7M94.7 28.3v9.1M107.4 28.3v9.1M143.4 28.1v9.2" fill="none" stroke="#231f20" stroke-width=".21"/>
<g fill="#231f20">
<path d="M93 32.1l1.7 .9-1.7 .9z"/>
<path d="M63 33l1.7-.9v1.8z"/>
</g>
<path d="M94.7 33h12.7" fill="none" stroke="#231f20" stroke-width=".21"/>
<g fill="#231f20">
<path d="M94.7 33l1.7-.9v1.8z"/>
<path d="M105.7 32.1l1.7 .9-1.7 .9z"/>
</g>
<path d="M107.4 33h36" fill="none" stroke="#231f20" stroke-width=".21"/>
<g fill="#231f20">
<path d="M141.7 32.1l1.7 .9-1.7 .9z"/>
<path d="M107.4 33l1.7-.9v1.8z"/>
</g>
<path d="M143.4 33h13.8" fill="none" stroke="#231f20" stroke-width=".21"/>
<g fill="#231f20">
<path d="M143.4 33l1.7-.9v1.8z"/>
<path d="M155.5 32.1l1.7 .9-1.7 .9z"/>
</g>
<path d="M41.6 137.9v7.2" fill="none" stroke="#231f20" stroke-width=".21"/>
<path d="M41.6 137.9l.9 1.6h-1.8z" fill="#231f20"/>
<path d="M35.6 47.9h9.2M39.5 51.5h5.3M41.7 42.6v5.3M35.6 137.9h9.2M39.5 136.7h5.3" fill="none" stroke="#231f20" stroke-width=".21"/>
<path d="M40.8 46.2h1.8l-.9 1.7z" fill="#231f20"/>
<path d="M41.7 131.8v4.9" fill="none" stroke="#231f20" stroke-width=".21"/>
<path d="M40.8 135h1.8l-.9 1.7z" fill="#231f20"/>
<path d="M41.7 51.5v8.2" fill="none" stroke="#231f20" stroke-width=".21"/>
<path d="M41.7 51.5l.9 1.6h-1.8z" fill="#231f20"/>
<path d="M37.3 47.9v90" fill="none" stroke="#231f20" stroke-width=".21"/>
<g fill="#231f20">
<path d="M37.3 47.9l1 1.6h-1.9z"/>
<path d="M36.4 136.2h1.9l-1 1.7z"/>
</g>
<path d="M175.4 39.1h-8.1l-12.4 9.2" fill="none" stroke="#231f20" stroke-width=".21"/>
<path d="M155.7 46.5l1.1 1.5-1.9 .3z" fill="#231f20"/>
<path d="M178.7 281l-6 5.8" fill="none" stroke="#231f20" stroke-width=".21"/>
<g font-size="17.6" fill="#ed1c24">
<text x="91.3" y="207.1" transform="rotate(-28 91.3 207.1)">ETM14</text>
<text x="41" y="211.4" transform="rotate(-28 41 211.4)">SUPERSEDED BY</text>
<text x="101" y="224.3" transform="rotate(-28 101 224.3)">(02/19)</text>
</g>
<text font-size="9" fill="#231f20" x="116" y="247.7">WARNING SIGN</text>
<text font-size="7.1" fill="#231f20" x="175.4" y="274">TC1633</text>
<text font-size="6.8" fill="#231f20" x="102.9" y="257.2">“CYCLIST TRAINING CIRCUIT”</text>
<g font-size="4.2" fill="#231f20">
<text x="14.9" y="267">Planning, Design and Operations Division</text>
<text x="29.4" y="272.6">Traffic Engineering Section</text>
<text x="174.4" y="285.5">A</text>
<text x="180.5" y="285.5">B</text>
</g>
<g font-size="3.9" fill="#231f20">
<text x="91.4" y="187.4">Notes:</text>
<text x="91.4" y="192.1">1. This sign may only be used to sign rural cycling circuits</text>
<text x="96" y="196.7">following an official approach to the Main Roads Department</text>
<text x="96" y="201.4">from a cycling club that is affiliated with Cycling Queensland,</text>
<text x="96" y="206">Bicycle Queensland or Triathlon Queensland.</text>
<text x="20" y="211.8">Colour Legend</text>
<text x="91.4" y="210.7">2. This sign should be displayed at the beginning of each section</text>
<text x="96" y="215.3">of the road on the circuit and repeated approximately every</text>
<text x="29.3" y="220.3">Black (legend and border)</text>
<text x="96" y="220">5 km or just beyond significant intersections.</text>
<text x="91.4" y="224.6">3. Only routes which are used regularly (at least once a week)</text>
<text x="29.3" y="228.1">Retroreflective yellow (background)</text>
<text x="96" y="229.3">by cycling groups should be considered for training route</text>
<text x="96" y="233.9">signage.</text>
</g>
<g font-size="3.8" fill="#231f20">
<text x="100.1" y="20.8">900</text>
<text x="53.2" y="31">115</text>
<text x="75.8" y="31">300</text>
<text x="99" y="31">70</text>
<text x="122.3" y="31">300</text>
<text x="147.4" y="31">115</text>
<text x="176.6" y="40.1">R100</text>
<text x="170" y="54.6">90</text>
<text x="39.7" y="62.5">30</text>
<text x="170" y="72.1">200</text>
<text x="170" y="88.5">80</text>
<text x="29.8" y="94.2">750</text>
<text x="170" y="100.5">120DN</text>
<text x="170" y="111.3">60</text>
<text x="170" y="122.1">120DN</text>
<text x="39.6" y="131.7">10</text>
<text x="170" y="134.4">80</text>
</g>
<g font-size="3.5" fill="#231f20">
<text x="16.7" y="280.4">Designed</text>
<text x="42.7" y="280.4">Checked</text>
<text x="69.7" y="280.4">Scale</text>
<text x="98.5" y="281.3">PRINCIPAL ENGINEER</text>
<text x="156.6" y="276.4">12/4/07</text>
<text x="156.7" y="281">Date</text>
<text x="17" y="284.8">TV 4/07</text>
<text x="42.7" y="284.8">RD 4/07</text>
<text x="69.7" y="285">Not to scale</text>
<text x="98.5" y="285.1">(Traffic Engineering)</text>
</g>
<text font-size="3.4" fill="#231f20" x="96.3" y="266.3">ORIGINAL APPROVED AS OFFICIAL TRAFFIC SIGN</text>
</svg>
